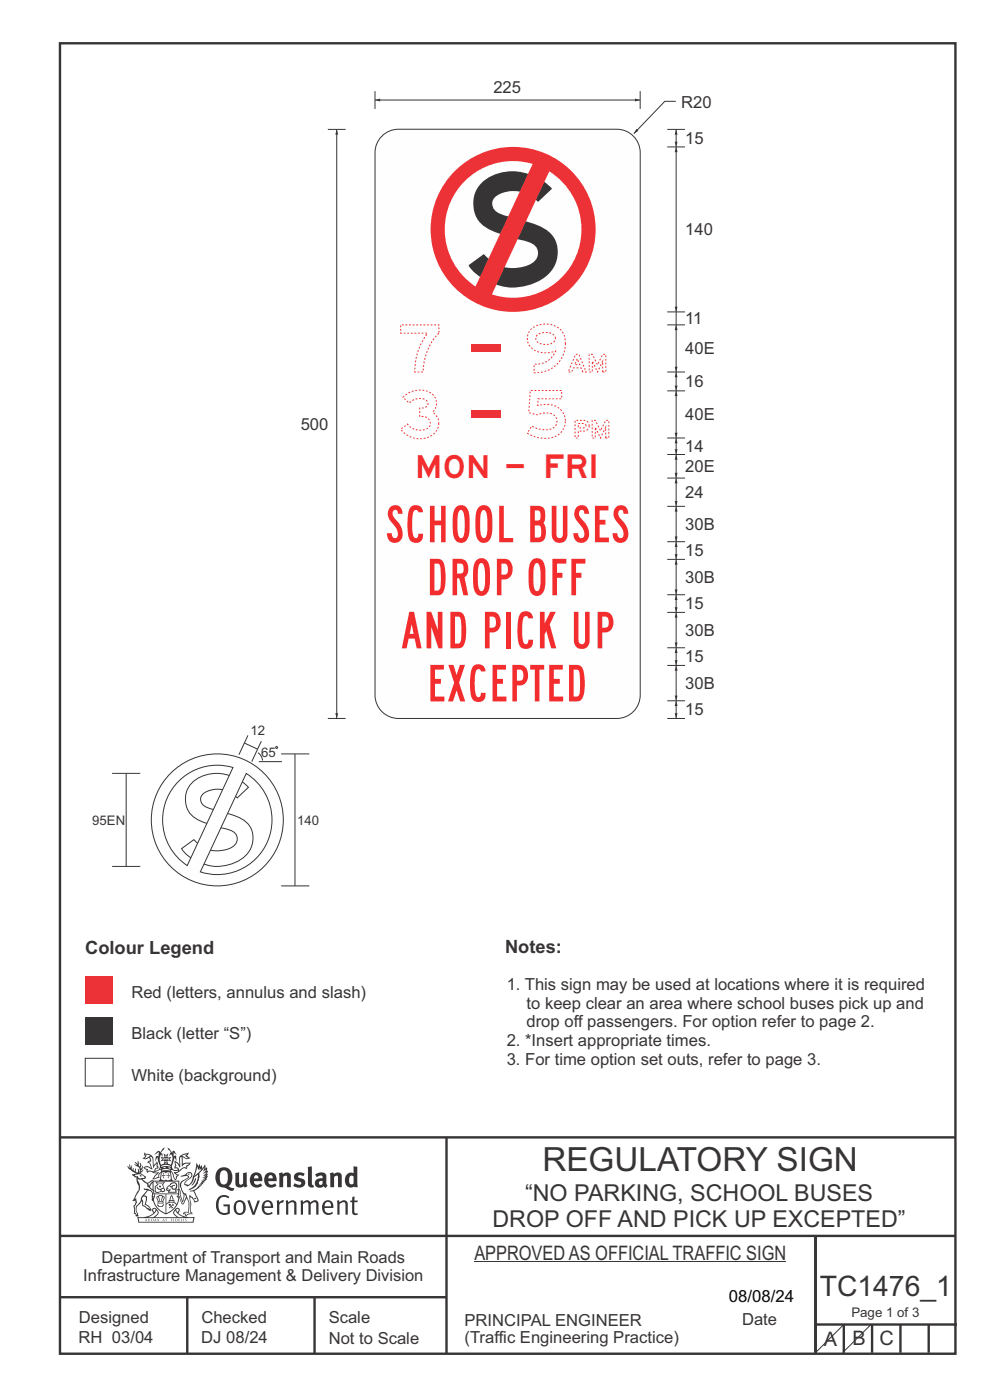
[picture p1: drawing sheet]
<svg xmlns="http://www.w3.org/2000/svg" width="210mm" height="297mm" viewBox="0 0 210 297" stroke-linecap="round" stroke-linejoin="round" font-family="sans-serif">
<g fill="none" stroke="#373435" stroke-width=".51">
<path d="M12.7 9.2h190v278h-190zM12.7 241.3h190M94.7 241.4v45.8M12.7 275.2h82M12.7 262.2h190.1M39.7 275.2v12M66.7 275.2v12M173 262.1v24.9M173 281h30M179 281v6M185 281v6M191 281v6"/>
<path d="M197 281v6"/>
</g>
<path d="M18.1 207h5.9v5.9h-5.9z" fill-rule="evenodd" fill="#ed3237"/>
<path d="M18.1 215.8h5.9v5.8h-5.9z" fill-rule="evenodd" fill="#373435"/>
<path d="M59.6 159.9h6M62.6 159.9v28M26.8 164.1v19.7M59.6 187.9h6M18.1 224.5h5.9v5.9h-5.9zM179 281l-6 6" fill="none" stroke="#373435" stroke-width=".21"/>
<path d="M37.9 165.7a11.6 11.6 0 0 1 11.5-2.9l-9.7 20.8a11.6 11.6 0 0 1-1.8-17.9zM52.2 164.1a11.6 11.6 0 0 1 4.4 14.7 11.6 11.6 0 0 1-14.1 6.2zM32.1 173.9a14 14 0 0 0 28 0 14 14 0 0 0-28 0z" fill-rule="evenodd" fill="#fefefe" stroke="#373435" stroke-width=".21"/>
<g fill="none" stroke="#373435" stroke-width=".21">
<path d="M51.8 157.6l2.8 1.3M52.6 156l-1.9 4.1M54.7 159.7l.8 .9 .2 .7M55.4 157.2l-2 4.4M23.8 164.1h5.9M54.9 161.6h4.9M23.8 183.8h5.9M184.8 281l-6 6"/>
<circle cx="58.7" cy="158.6" r=".2"/>
</g>
<g fill="#373435">
<path d="M47 248.4a2.55 2.55 0 0 0 0 2.7l.3 .2a.81 .81 0 0 0 1-1v-.5a1.04 1.04 0 0 0-1.1-1.5zM46.3 248.1a1.82 1.82 0 0 1 2.1-.2 1.82 1.82 0 0 1 .9 1.8 2.29 2.29 0 0 1-.8 2l.7 .3h.5l-.2 .6a2.87 2.87 0 0 1-2-.7 2.12 2.12 0 0 1-1.7-3.1z" fill-rule="evenodd"/>
<path d="M49.9 248.9l.8-.2v2a.46 .46 0 0 0 .3 .6 .46 .46 0 0 0 .6-.3v-2.1l.7-.2v2.4l.2 .5-.5 .3-.3-.3a1.02 1.02 0 0 1-1.2 .3 1.02 1.02 0 0 1-.6-1.1z" fill-rule="evenodd"/>
<path d="M54 249.5l-.1 .5h.9a.49 .49 0 0 0-.2-.6 .49 .49 0 0 0-.6 .1zM53.4 249.1a1.34 1.34 0 0 1 1.6-.2 1.34 1.34 0 0 1 .6 1.5v.2h-1.7a.77 .77 0 0 0 .5 .8 .77 .77 0 0 0 .9-.4l.3 .5a1.59 1.59 0 0 1-2 .2 1.59 1.59 0 0 1-.5-2.1z" fill-rule="evenodd"/>
<path d="M57 249.5l-.1 .5h1a.49 .49 0 0 0-.2-.6 .49 .49 0 0 0-.7 .1zM56.4 249.1a1.34 1.34 0 0 1 1.6-.2 1.34 1.34 0 0 1 .7 1.5v.2h-1.8a.77 .77 0 0 0 .5 .8 .77 .77 0 0 0 .9-.4l.4 .5a1.59 1.59 0 0 1-2.1 .2 1.59 1.59 0 0 1-.5-2.1z" fill-rule="evenodd"/>
<path d="M59.2 248.9l.7-.2 .1 .4a.95 .95 0 0 1 1-.3 .95 .95 0 0 1 .7 .8v2.3h-.8v-2.3a.46 .46 0 0 0-.8 .1v2.2h-.8z" fill-rule="evenodd"/>
<path d="M62.6 249.1a1.75 1.75 0 0 1 2-.1l-.2 .5-.6-.2a.43 .43 0 0 0-.6 .3l.4 .3a1.04 1.04 0 0 1 1.2 1.1 1.04 1.04 0 0 1-1.4 1l-1.2-.4 .3-.6 1 .4 .4-.4a.88 .88 0 0 0-1-.5l-.4-.2-.1-.4z" fill-rule="evenodd"/>
<path d="M65.3 247.6l.8-.2 .1 3.8 .3 .2 .1 .4a.88 .88 0 0 1-1 0 .88 .88 0 0 1-.3-1z" fill-rule="evenodd"/>
<path d="M67.8 250.6a.43 .43 0 0 0-.1 .7 .43 .43 0 0 0 .7-.1v-.7zM66.8 249.1a1.7 1.7 0 0 1 2.4 .1v1.9l.3 .4-.4 .5-.5-.4a1.03 1.03 0 0 1-1.7-.1 1.03 1.03 0 0 1 .8-1.5h.7v-.4a.8 .8 0 0 0-1.2 .1z" fill-rule="evenodd"/>
<path d="M70 248.9l.7-.2 .1 .4a.95 .95 0 0 1 1-.3 .95 .95 0 0 1 .7 .8v2.3h-.8v-2.3a.46 .46 0 0 0-.8 .1v2.2h-.8z" fill-rule="evenodd"/>
<path d="M74.3 249.5a1.48 1.48 0 0 0 0 1.7h.5l.2-.1v-1.5l-.3-.2zM75 247.4l.8 .1 .1 4.4h-.7l-.1-.2a1.26 1.26 0 0 1-1.4 0 1.26 1.26 0 0 1-.5-1.3 1.29 1.29 0 0 1 .4-1.4 1.29 1.29 0 0 1 1.4-.1z" fill-rule="evenodd"/>
<path d="M46.4 253.9a1.72 1.72 0 0 1 2.3 0l-.3 .3a1.24 1.24 0 0 0-1.4-.2 1.24 1.24 0 0 0-.6 1.4 1.49 1.49 0 0 0 1.2 1.9l.7-.1v-1.3h-.8l-.1-.4h1.3v1.9a1.93 1.93 0 0 1-2.2 0 1.93 1.93 0 0 1-.7-2.2l.2-.8z" fill-rule="evenodd"/>
<path d="M50.4 255.1a1.65 1.65 0 0 0 .2 2.2 .99 .99 0 0 0 1-1.4 .78 .78 0 0 0-.4-.8 .78 .78 0 0 0-.8 0zM50 254.9a1.33 1.33 0 0 1 1.6-.1 1.33 1.33 0 0 1 .5 1.4 1.31 1.31 0 0 1-1.3 1.6 1.31 1.31 0 0 1-1.2-1.6v-.6z" fill-rule="evenodd"/>
<path d="M52.5 254.7l.4-.1 .9 2.6 .8-2.5h.5l-1.1 3h-.5z" fill-rule="evenodd"/>
<path d="M56.3 255.2l-.2 .7h1.3a.7 .7 0 0 0-.3-.8 .7 .7 0 0 0-.8 .1zM55.9 255a1.22 1.22 0 0 1 1.5-.2 1.22 1.22 0 0 1 .5 1.5h-1.8a.93 .93 0 0 0 .5 1 .93 .93 0 0 0 1.1-.2l.2 .3a1.43 1.43 0 0 1-1.8 .1 1.43 1.43 0 0 1-.6-1.7z" fill-rule="evenodd"/>
<path d="M58.7 254.7l.4-.1 .1 .5 .4-.4 .6-.1-.2 .5a.66 .66 0 0 0-.8 .7v1.9h-.4z" fill-rule="evenodd"/>
<path d="M60.6 254.7l.4-.1 .1 .5a.94 .94 0 0 1 1-.5 .94 .94 0 0 1 .8 .8v2.3h-.5l-.1-2.5a.81 .81 0 0 0-1.2 .3v2.2h-.4z" fill-rule="evenodd"/>
<path d="M63.7 254.7l.5-.1 .1 .5 .4-.3a.78 .78 0 0 1 1.1 .3 .9 .9 0 0 1 1-.5 .9 .9 0 0 1 .8 .8v2.3h-.5l-.1-2.5a.67 .67 0 0 0-1.1 .3v2.2h-.5v-2.4l-.4-.3-.7 .4v2.3h-.5z" fill-rule="evenodd"/>
<path d="M69 255.2l-.1 .7h1.3a.7 .7 0 0 0-.3-.8 .7 .7 0 0 0-.9 .1zM68.7 255a1.22 1.22 0 0 1 1.5-.2 1.22 1.22 0 0 1 .5 1.5h-1.8a.93 .93 0 0 0 .4 1 .93 .93 0 0 0 1.2-.2l.1 .3a1.44 1.44 0 0 1-1.7 .1 1.44 1.44 0 0 1-.6-1.7z" fill-rule="evenodd"/>
<path d="M71.4 254.7l.5-.1 .1 .5a.94 .94 0 0 1 1-.5 .94 .94 0 0 1 .8 .8v2.3h-.5l-.1-2.5a.81 .81 0 0 0-1.2 .3v2.2h-.4z" fill-rule="evenodd"/>
<path d="M74.7 253.9l.5-.1v.9h.7l-.1 .3h-.6v2.2l.1 .2h.5l.1 .3a.75 .75 0 0 1-1.2-.6v-2.1h-.4v-.3h.4z" fill-rule="evenodd"/>
<path d="M30.8 244.9l1.1 .3-.9 .5h-.4l.6-.5zM31.8 245.4h.2a2.44 2.44 0 0 1 .4 1.9l.1 .5 .7-1-.1 .6 .3 .3a.57 .57 0 0 0-.6 .7l-1-.1-.5 .2 .2-.5-.8-.3 .7-.1 .9 .5 .1-.1-.6-1.3-.2-.2h.5zM30.7 244.4l-.1 .5 .2 .4-.6 .4a1.04 1.04 0 0 0 1.4-.1l.2 .6-.3 .1-.2 .4a.94 .94 0 0 1 .8 1.1l-.2-.1a1.16 1.16 0 0 0-1.5-.1l.3 .4 .4 .2 .1 .5 .2 .1 .1-.2a.94 .94 0 0 1 1.1 .2l.8 .1-1.2 1.2a1.13 1.13 0 0 0 1.2-.2l.4-.1-.1-.4 .5-.8a.83 .83 0 0 0-.6 1.1l-.3-.1-.7 .4 1.1-1.4-.5 .1-.5-.1 1.3-.5-.1-.1-.9 .4v-.3l.2-.2 .3 .1 .1-.3-.2-.4v-.6l-.1-.4-.7 1v-.7a1.42 1.42 0 0 0-1.6-1.8z" fill-rule="evenodd"/>
<path d="M38.5 245.2l.5-.2 .7-.1-.6 .3 .8 .5h-.3zM38.3 245.5l.2-.1 .1 2a1.69 1.69 0 0 1 1.6-.6l-.8 .5 .1 .5a1.1 1.1 0 0 0-1.5 .6l-.1-.5-.2-.2h-.5l.3-.4-.3-.7a1.42 1.42 0 0 1 .8 1.1l.2-.1zM37.1 246.2l.1 1-.2 .3 .1 .4h.5l.1 .2a.96 .96 0 0 1-1.1-.1l-.1 .1a1.06 1.06 0 0 0 1.3 .2v.1a.72 .72 0 0 1-1 .2l.3 .5 .6 .2-.4 .2-.1 .6-.2-.3-.4-1.1-.4-.4 .4 .9a1.54 1.54 0 0 0 .7 1.2l.2-.3a.58 .58 0 0 1 .4-.8l.2-.1h-.3l-.5-.3 .9-.5a.93 .93 0 0 1 1.2-.5v.2l.2-.2 .1-.5a.99 .99 0 0 0 .7-.8l-1.3 .1-.3 .2-.1-1.4 .9 .4 .9-.3h-.4l-.5-.4 .4-.7-.6 .2a1.46 1.46 0 0 0-1.4 2.1v.4l-.2-.4z" fill-rule="evenodd"/>
<path d="M35.6 248.9l.2 .1-.1 .3 .4 .1h-.4v.6l-.1-.6h-.3l.3-.1z" fill-rule="evenodd"/>
<path d="M34.6 248.9l.2 .1v.3l.3 .1h-.3l-.1 .6v-.6h-.4l.4-.1z" fill-rule="evenodd"/>
<path d="M34.3 248.8a.57 .57 0 0 1 .9 .2 .57 .57 0 0 1 .9-.2l.2 1.4h-.2a.57 .57 0 0 1-.9 0 .69 .69 0 0 1-1.1 0zM34.2 248.1l-.3 2.1-.2 .4h3l-.2-.4-.3-2.1h-.2v.2l-.8-.1-.8 .1v-.2z" fill-rule="evenodd"/>
<path d="M34.2 252.4a.3 .3 0 0 0 .6 0 .3 .3 0 0 0-.6 0zM33.3 250.9l.3 .3-.3 .4a.79 .79 0 0 0 0 1.3l.8-.2-.1-.3a.55 .55 0 0 1-.7-.6l.1-.1 .2 .3 .3 .2 .8-.2-.4-.7 .4-.4-.7 .2zM33 250.7l1.1 .2 .9-.2-.4 .6 .4 1.2a.56 .56 0 0 1-.8 .3l-.2 .1a.73 .73 0 0 1-.9 .1 .73 .73 0 0 1-.3-1v-.4l.6-.4z" fill-rule="evenodd"/>
<path d="M35.6 251.8l.7-.4a.58 .58 0 0 1 1-.1 .58 .58 0 0 1-.4 .9l-.3-.3a.43 .43 0 0 1 .6-.4 .57 .57 0 0 0-.8 .2l-.2-.1-.3 .1 .4 .2a.55 .55 0 0 0 .9 .4v.5h-1.3l.3-.4-.1-.1-.6 .1 .2-.3-.2-.1zM35.4 251.8l-.1 .2a.39 .39 0 0 0 .2 .6h.3l-.2 .4h1.9l-.1-.8a.86 .86 0 0 0-.1-1.3 .86 .86 0 0 0-1.3 .4z" fill-rule="evenodd"/>
<path d="M36 254.8h.8v.2h-.8zM36.4 253.8l.2 .8h-.4zM36.4 253.5l-.3 .5-.1 .6h-.2v.4l-.7 .4 .2 .1a1.48 1.48 0 0 1 2.1 .2l.2-.1-.6-.5v-.5h-.2l-.1-.6z" fill-rule="evenodd"/>
<path d="M35.8 255.4l.4 .1 .1 .3 .3-.2-.2-.2a.38 .38 0 0 1 .5 .5l-.2-.2-.3 .2 .3 .2-.3 .3-.1-.4-.4 .4-.1-.2 .4-.3-.1-.1-.2 .1z" fill-rule="evenodd"/>
<path d="M34.5 254h.2v.2l-.2 .6h-.2zM33.6 255.3h.9v.2a.55 .55 0 0 1-.8 .4v-.2l-.2-.1zM33.4 254h.2l.2 .8h-.2zM33.6 255l.8-.1 .1 .2h-.8zM33.8 253.7h.5l-.2 1.1h-.1zM33.3 253.8l-.1 .3 .3 1.1a.48 .48 0 0 0-.1 .6 .48 .48 0 0 0 .5 .2h.5a.49 .49 0 0 0 .2-.8l.3-1.1-.1-.3a1.42 1.42 0 0 0-1.5 0z" fill-rule="evenodd"/>
<path d="M33.7 251.5l.4 .1 .1 .3h-.3z" fill-rule="evenodd"/>
<path d="M41.3 250.1l.3-.2-.2 .8-.6 .8h-.2l.5-.7z" fill-rule="evenodd"/>
<path d="M39.7 249l.3-.2 .5 .2a.88 .88 0 0 1-.6 1.1 1.22 1.22 0 0 0-.8 1.3l.5 .2a.72 .72 0 0 0 .9-.4l.5-.8 .2-.6 .8-.6v.2a2.85 2.85 0 0 1-2 2.9l.1 .1a2.13 2.13 0 0 0 1.9-1.5v-.3a2.01 2.01 0 0 0 .3-1.7l1.1-1.3-.4 1 .7-.5-.7 1 .8-.4-.8 .8 .7-.2-.9 .6 .8-.1-.8 .4h.7l-.8 .3 .3 .2h-.4l.2 .3h-.4l.2 .3h-.4l.1 .2h-.1a2.16 2.16 0 0 1-2 1.1l.1 .2 .4-.1a.76 .76 0 0 1 .7 .8l.5 1.2-.6 .2a1.45 1.45 0 0 0-1.1-1.3l.2 1.8-.1 1.8 .4 .3a1.07 1.07 0 0 0-1.2 .4v-.3l-.5-.2a.87 .87 0 0 1 1.1-.1v-.7a4.4 4.4 0 0 0-.6-3.1l-.1-.3h-.2a2.16 2.16 0 0 1-.7-2.2l.3-.4 1.2-.7a.55 .55 0 0 0-.4-.8zM37.8 252.4a.76 .76 0 0 1 .3 1.1l.6 1.6 .4-1.7 .2 .1a.61 .61 0 0 1-.1 .9l-.3 .8-.2 .1-.7-1.6-.3 .1a1.18 1.18 0 0 0 .1-1.4zM41.8 247.5l.2 .7 .3-.5v.6l.4-.5a1.9 1.9 0 0 1-1.2 1.4l-.3 .3zM38.2 249.6l1.4-.2 .2 .2v.3l-.5 .2a1.26 1.26 0 0 0-.9 1.9l.2 .7a1.84 1.84 0 0 1 .1 2.1l-.4-1.4a.96 .96 0 0 0-.4-1.2l-.4 .2a.78 .78 0 0 1 0 1.3l.1 .3h.4l.4 1.1a.38 .38 0 0 0 .2 .4 .38 .38 0 0 0 .4-.1l.6-1.2a2.94 2.94 0 0 1 .4 2.5l-.1 .4h-.8l-.3 .4v.2l.4-.1 .1 .4 .2 .1a1.02 1.02 0 0 1 1.3-.5v-.4l-.3-.1 .1-1.8-.3-1.3h.1a1.14 1.14 0 0 1 .8 1 .63 .63 0 0 0 .8-.2 .63 .63 0 0 0-.2-.9l-.6-1.2 .9-.6 .2-.4h.3l-.1-.2h.4l-.1-.3h.3l-.1-.3 .5-.1-.2-.2 .6-.4v-.2h-.2l.4-.5h-.3l.3-.5-.4 .1 .4-.5v-.3l-.3 .2 .2-.7-.1-.2-.4 .3v-.8l-.6 .8-.2-.8-.2 .5-.3-.7-.1 .6-.5-.8-.1 1.4-.6 1.8a1.81 1.81 0 0 1-1 1.5l-.6-.2a1.75 1.75 0 0 1 1.1-1.2 .75 .75 0 0 0 .1-1.3 .75 .75 0 0 0-1.2 .4z" fill-rule="evenodd"/>
<path d="M41.2 254.1h.3l.2 .2-.4 .1z" fill-rule="evenodd"/>
<path d="M29.4 258.4h11.6l-.1 .8h-11.4zM31.3 258.2l.5-.1a2.48 2.48 0 0 0 1.4-1.3l.3 .5-.5 .6-.5 .3zM32.5 256.6l.3-.2 .2 .1-.3 .7zM37.2 256.8a2.65 2.65 0 0 0 1.8 1.4h-1.1l-.5-.3-.5-.6zM37.4 256.5l.2-.1 .3 .2-.3 .6zM29.2 258.2l.1 1.2h11.8l.2-1.1-.2-.1a4.1 4.1 0 0 1-3.3-.9l.3-.4-.1-.6a1.06 1.06 0 0 0-1.3 1l.2 .4 .6 .5h-4.7l.3-.1a.84 .84 0 0 0 .6-.8 .84 .84 0 0 0-.5-.8l-.3-.2h-.5l-.1 .6 .3 .4a4.2 4.2 0 0 1-3.4 .9z" fill-rule="evenodd"/>
<path d="M31 258.7l.1 .2h-.2zM31 258.5l-.3 .6 .4-.2 .2 .2z" fill-rule="evenodd"/>
<path d="M31.3 258.6h.3v.4a.25 .25 0 0 0 .2-.1 .25 .25 0 0 0-.1-.3h.1a.29 .29 0 0 1 0 .4 .29 .29 0 0 1-.4 0 .29 .29 0 0 1 0-.4z" fill-rule="evenodd"/>
<path d="M32.2 258.6a.22 .22 0 0 1 .3 .2 .22 .22 0 0 1-.3 .2zM32 258.6l.1 .4a.33 .33 0 0 0 .4 0 .33 .33 0 0 0 0-.4 .33 .33 0 0 0-.5 0z" fill-rule="evenodd"/>
<path d="M32.9 258.7l.1 .2h-.2zM32.9 258.5l-.2 .6 .3-.2 .2 .2z" fill-rule="evenodd"/>
<path d="M33.3 258.6h.2l.1 .1 .2-.1-.2 .2 .2 .3-.3-.3-.1 .3h-.1l.2-.3z" fill-rule="evenodd"/>
<path d="M34.7 258.7l.1 .2h-.2zM34.7 258.5l-.3 .6 .4-.2 .2 .2z" fill-rule="evenodd"/>
<path d="M35 258.5h.5l-.2 .1v.5h-.2l.1-.5z" fill-rule="evenodd"/>
<path d="M36.2 258.6l.3-.1-.1 .1v.2h.1h-.1v.3h-.2z" fill-rule="evenodd"/>
<path d="M36.7 258.6h.2v.5h-.2z" fill-rule="evenodd"/>
<path d="M37.3 258.6a.22 .22 0 0 1 .3 .2 .22 .22 0 0 1-.3 .2zM37.1 258.6v.4a.33 .33 0 0 0 .5 0 .33 .33 0 0 0 0-.4 .33 .33 0 0 0-.5 0z" fill-rule="evenodd"/>
<path d="M37.8 258.6l.4-.1-.2 .1v.2h.1h-.1v.2l.2 .1h-.4z" fill-rule="evenodd"/>
<path d="M38.4 258.6h.2l-.1 .4 .2 .1h-.3z" fill-rule="evenodd"/>
<path d="M38.9 258.6h.2v.5h-.2z" fill-rule="evenodd"/>
<path d="M39.3 258.6h.2h-.1l.2 .3-.2 .2-.1-.1v-.1l.2 .1z" fill-rule="evenodd"/>
<path d="M34.2 247.4a1.51 1.51 0 0 1 2 .2 2.67 2.67 0 0 0-2.1 0zM35.7 247.6l.4 .1 .1 .3-.4-.1zM34.6 247.6h.5l.1 .2h-.4zM34 247.8l.3 .2h-.3zM34.9 246.9l.3-.2 .3 .2zM34.9 245.6l.2 .1v.3h-.2zM35 245.1l.2 .2 .2-.2-.1 .3h-.2zM35.1 246.3h.2l.1 .4-.2-.2-.2 .2zM35.3 245.7l.2-.1v.4h-.2zM34.4 245.7h.3l.1 .3-.4 .1 .2-.2zM35.7 245.7h.3l-.2 .2 .2 .2-.4-.1zM32.7 244.9l1-.5-.1 1-.2-.2-.3 .2-.3 1.1 .5-1 .3 .9a1.84 1.84 0 0 1 .2 1.7l.4 .1a2.48 2.48 0 0 1 2.2 0l.2-.2-.2-.7 .7-1.8 .4 .7-.2-1-.2-.1-.2 .3v-.9l.6 .4-.6-.8-.3 .1-.1 .4-.5-.9-.5-.3 .2 .5 .6 .5-.5 .8 .4-.4a2.06 2.06 0 0 1 0 2.3l-.5-.2-.2-.6 .1-.1 .8 .2-.4-.5 .4-.5-.7 .2-.2-.2 .2-.7-.5 .4-.5-.4 .2 .7-.2 .2-.7-.2 .4 .5-.4 .5 .8-.2 .1 .1-.2 .6-.5 .2a2.02 2.02 0 0 1 0-2.2l.3 .5-.1-.7-.3-.1 .8-1.2-.4 .3-.5 .8-.2-.3a.8 .8 0 0 0-.8 .5z" fill-rule="evenodd"/>
<path d="M29.2 250.1l.3 .1a.61 .61 0 0 1 .8 .4l.3 .2a.8 .8 0 0 1 .6 1l.4 .1 .5 .5a1 1 0 0 1 .5 1.1l-.1 .7v-.5h-.1a.96 .96 0 0 0-.8-1.3l-.2-.2h-.7l-.1-.1-.1 .1 .1 .3h.6l-1.2 1.3-.2 1-.4 .6a1.33 1.33 0 0 0-.5 1.8l.2 .5a1.26 1.26 0 0 1-.5-1.5l-.1-.3a1.56 1.56 0 0 0 .4-1.7l-.3 .2 .2-.5a3.2 3.2 0 0 0 .7-3zM30.4 253.9h.4a2.06 2.06 0 0 1-.1 1.6l.7 .5 .4 .4-.6-.1-.8-.6-.1-.9a.51 .51 0 0 1 .1-.9zM28.6 249.3a1.52 1.52 0 0 1 2.1 .5l-1.1 .2-.2-.1-.1-.4h-.5zM27.5 247v.8l-.3-.4h-.1a3.1 3.1 0 0 0 1.9 1.6l-1 .1 .5 .6 .5 .1 .1 1.1a1.84 1.84 0 0 1-.3 2.5l-.4 .9-.3 .4 .2 .1 .4-.1 .1 .4-.2 .5-.3 .2 .1 1.7h.2l.3 .5 .1 .1 .4-.1-.1-.5a1.3 1.3 0 0 1-.1-1.7l.9-1 .1 1.1 .6 .2 .5 .5 .1-.1 .2 .3h.5a1.85 1.85 0 0 0-1.2-1.4l.1-.3a1.39 1.39 0 0 0 0-1.4l-.5-.1 .5-.5a.66 .66 0 0 1 .9-.4 .66 .66 0 0 1 .3 .9l-.1 .4 .2-.1v.2l-.1 .3 .2 .5 .1-.3a2.24 2.24 0 0 0 .1-2.2 .73 .73 0 0 1-.7-.7 .73 .73 0 0 1 .6-.7v-.2a.94 .94 0 0 0-.9 .8 .48 .48 0 0 1-.1-.6 .48 .48 0 0 1 .5-.2l.5-.3a.51 .51 0 0 0-.8 .2l-.5 .2-1-.8h.6l.2-.5-1.2-.7 .5-.5v-.3l-.5 .4 .1-.2a.69 .69 0 0 0 .2-1v.4l-.2 .3v-1.1l-.3-.2 .1 .6-.1 .2-.4-1.3v.7l-.6-.4 .5 .7-.6-.2 .3 .3a1 1 0 0 1 .7 1.4l-.2-.8v.9l-.5-.2v-.8l-.2 .7-.2-.1-.1-.6-.2 .4-.2-.2 .1-.7-.2 .5z" fill-rule="evenodd"/>
<path d="M29.6 249.4l.2-.1 .3 .2z" fill-rule="evenodd"/>
<path d="M32.4 250.5h5.6v2l-.2-.1v-1.7h-5.2v2.5h5.2v-.8l.1 .2-.1 1.1v-.3h-2.5v4a4.1 4.1 0 0 0 2.6-3.6l.1-.1a4 4 0 0 1-2.8 3.9 4.2 4.2 0 0 1-2.8-4.7l.1 1.2 .1-.1a3.8 3.8 0 0 0 2.5 3.4v-4h-2.5l-.2-.9z" fill-rule="evenodd"/>
<circle cx="40" cy="249.1" r=".17"/>
</g>
<path d="M143.4 137.4v3.8M100.6 267.7h66.2" fill="none" stroke="#373435" stroke-width=".21"/>
<g fill="#373435">
<path d="M143.4 137.4l.3 1.1h-.6z"/>
<path d="M143.1 140.1h.6l-.3 1.1z"/>
</g>
<path d="M143.4 129.9v7.5" fill="none" stroke="#373435" stroke-width=".21"/>
<g fill="#373435">
<path d="M143.4 129.9l.3 1.1h-.6z"/>
<path d="M143.1 136.3h.6l-.3 1.1z"/>
</g>
<path d="M143.4 96.4v5" fill="none" stroke="#373435" stroke-width=".21"/>
<g fill="#373435">
<path d="M143.4 96.4l.3 1.1h-.6z"/>
<path d="M143.1 100.3h.6l-.3 1.1z"/>
</g>
<path d="M143.4 82.9v10" fill="none" stroke="#373435" stroke-width=".21"/>
<g fill="#373435">
<path d="M143.4 82.9l.3 1.1h-.6z"/>
<path d="M143.1 91.8h.6l-.3 1.1z"/>
</g>
<path d="M143.4 31.2v35" fill="none" stroke="#373435" stroke-width=".21"/>
<g fill="#373435">
<path d="M143.4 31.2l.3 1.1h-.6z"/>
<path d="M143.1 65.1h.6l-.3 1.1z"/>
</g>
<path d="M79.5 21.2h56.3" fill="none" stroke="#373435" stroke-width=".21"/>
<g fill="#373435">
<path d="M79.5 21.2l1.2-.3v.6z"/>
<path d="M134.7 20.9l1.1 .3-1.1 .3z"/>
</g>
<path d="M143.4 78.9v4" fill="none" stroke="#373435" stroke-width=".21"/>
<g fill="#373435">
<path d="M143.4 78.9l.3 1.1h-.6z"/>
<path d="M143.1 81.8h.6l-.3 1.1z"/>
</g>
<path d="M143.4 27.5v3.7" fill="none" stroke="#373435" stroke-width=".21"/>
<g fill="#373435">
<path d="M143.4 27.5l.3 1.1h-.6z"/>
<path d="M143.1 30.1h.6l-.3 1.1z"/>
</g>
<path d="M135.8 19.3v3.8M141.5 31.2h3.8M141.5 27.5h3.8M143.4 21.5h-2.4l-6.6 6.9M141.5 66.2h3.8M141.5 96.4h3.8M141.5 92.9h3.8M141.5 82.9h3.8M141.5 137.4h3.8M141.5 129.9h3.8M141.5 126.2h3.8" fill="none" stroke="#373435" stroke-width=".21"/>
<path d="M135 27.3l.4 .5-1 .6z" fill="#373435"/>
<path d="M143.4 101.4v6" fill="none" stroke="#373435" stroke-width=".21"/>
<g fill="#373435">
<path d="M143.4 101.4l.3 1.1h-.6z"/>
<path d="M143.1 106.3h.6l-.3 1.1z"/>
</g>
<path d="M143.4 92.9v3.5M141.5 107.4h3.8M141.5 101.4h3.8" fill="none" stroke="#373435" stroke-width=".21"/>
<g fill="#373435">
<path d="M143.4 92.9l.3 1.1h-.6z"/>
<path d="M143.1 95.3h.6l-.3 1.1z"/>
</g>
<path d="M143.4 68.9v10" fill="none" stroke="#373435" stroke-width=".21"/>
<g fill="#373435">
<path d="M143.4 68.9l.3 1.1h-.6z"/>
<path d="M143.1 77.8h.6l-.3 1.1z"/>
</g>
<path d="M141.5 78.9h3.8M141.5 68.9h3.8M143.4 66.2v2.7M143.4 126.2v3.7" fill="none" stroke="#373435" stroke-width=".21"/>
<g fill="#373435">
<path d="M143.4 126.2l.3 1.1h-.6z"/>
<path d="M143.1 128.8h.6l-.3 1.1z"/>
</g>
<path d="M81.3 28.6a4.9 4.9 0 0 1 3.2-1.2h46.4a5 5 0 0 1 4.9 5v115.1a5 5 0 0 1-4.9 4.9h-46.4a5 5 0 0 1-4.9-4.9v-115.1a4.9 4.9 0 0 1 1.7-3.8z" fill-rule="evenodd" fill="#fefefe" stroke="#373435" stroke-width=".21"/>
<g fill="#ed3237">
<path d="M100 73.1h6.3v1.7h-6.3z" fill-rule="evenodd"/>
<path d="M100 87.1h6.3v1.7h-6.3z" fill-rule="evenodd"/>
</g>
<path d="M143.4 118.7v7.5" fill="none" stroke="#373435" stroke-width=".21"/>
<g fill="#373435">
<path d="M143.4 118.7l.3 1.1h-.6z"/>
<path d="M143.1 125.1h.6l-.3 1.1z"/>
</g>
<path d="M141.5 118.7h3.8M141.5 114.9h3.8M143.4 114.9v3.8" fill="none" stroke="#373435" stroke-width=".21"/>
<g fill="#373435">
<path d="M143.4 114.9l.3 1.1h-.6z"/>
<path d="M143.1 117.6h.6l-.3 1.1z"/>
</g>
<path d="M143.4 107.4v7.5" fill="none" stroke="#373435" stroke-width=".21"/>
<g fill="#373435">
<path d="M143.4 107.4l.3 1.1h-.6z"/>
<path d="M143.1 113.8h.6l-.3 1.1z"/>
</g>
<path d="M141.5 141.2h3.8M143.4 148.7v3.7" fill="none" stroke="#373435" stroke-width=".21"/>
<g fill="#373435">
<path d="M143.4 148.7l.3 1.1h-.6z"/>
<path d="M143.1 151.3h.6l-.3 1.1z"/>
</g>
<path d="M143.4 141.2v7.5" fill="none" stroke="#373435" stroke-width=".21"/>
<g fill="#373435">
<path d="M143.4 141.2l.3 1.1h-.6z"/>
<path d="M143.1 147.6h.6l-.3 1.1z"/>
</g>
<path d="M141.5 152.4h3.8M141.5 148.7h3.8" fill="none" stroke="#373435" stroke-width=".21"/>
<path d="M98.6 38.4a14.5 14.5 0 0 1 14.4-3.6l-12.1 26a14.5 14.5 0 0 1-2.3-22.4zM116.5 36.4a14.5 14.5 0 0 1 5.5 18.4 14.5 14.5 0 0 1-17.7 7.7zM91.3 48.7a17.5 17.5 0 0 0 35 0 17.5 17.5 0 0 0-35 0z" fill-rule="evenodd" fill="#ed3237"/>
<path d="M79.5 19.3v3.8M71.4 27.5v124.9" fill="none" stroke="#373435" stroke-width=".21"/>
<g fill="#373435">
<path d="M71.4 27.5l.3 1.1h-.6z"/>
<path d="M71.1 151.3h.6l-.3 1.1z"/>
</g>
<path d="M69.5 27.5h3.8M69.5 152.4h3.8" fill="none" stroke="#373435" stroke-width=".21"/>
<text font-size="23.8" fill="#373435" x="99.4" y="60.6">S</text>
<text font-size="19" fill="#373435" x="38.5" y="183.4">S</text>
<g font-size="13.9" fill="#ed3237">
<text x="84.6" y="78.9">7</text>
<text x="111.2" y="78.9">9</text>
<text x="84.3" y="92.9">3</text>
<text x="111.1" y="92.8">5</text>
</g>
<g font-size="10.8" fill="#f32c2e">
<text x="81.7" y="115">SCHOOL BUSES</text>
<text x="90.3" y="126.3">DROP OFF</text>
<text x="85" y="137.5">AND PICK UP</text>
<text x="90.4" y="148.8">EXCEPTED</text>
</g>
<text font-size="7.1" fill="#373435" x="115.1" y="248.5">REGULATORY SIGN</text>
<text font-size="6.9" fill="#f32c2e" x="115.2" y="101.4">FRI</text>
<text font-size="6.7" fill="#f32c2e" x="88.1" y="101.3">MON</text>
<text font-size="6" fill="#373435" x="173.9" y="275">TC1476_1</text>
<g font-size="5.2" fill="#ed3237">
<text x="120.4" y="78.9">AM</text>
<text x="121.5" y="92.9">PM</text>
</g>
<text font-size="5" fill="#f32c2e" x="107.4" y="100.8">-</text>
<g font-size="4.9" fill="#373435">
<text x="111.4" y="254.8">“NO PARKING, SCHOOL BUSES</text>
<text x="104.5" y="260.3">DROP OFF AND PICK UP EXCEPTED”</text>
</g>
<g font-size="4.2" fill="#373435">
<text x="100.6" y="267.2">APPROVED AS OFFICIAL TRAFFIC SIGN</text>
<text x="174.7" y="285.6">A</text>
<text x="180.8" y="285.4">B</text>
<text x="186.6" y="285.4">C</text>
</g>
<g font-size="3.9" fill="#373435">
<text x="18.1" y="202.4">Colour Legend</text>
<text x="107.1" y="202.2">Notes:</text>
</g>
<text font-size="3.6" x="154.6" y="276.2">08/08/24</text>
<g font-size="3.5" fill="#373435">
<text x="104.7" y="19.8">225</text>
<text x="144.5" y="22.8">R20</text>
<text x="145.4" y="30.5">15</text>
<text x="145.4" y="49.9">140</text>
<text x="145.4" y="68.8">11</text>
<text x="145.4" y="75.2">40E</text>
<text x="145.4" y="82.2">16</text>
<text x="145.4" y="89.2">40E</text>
<text x="63.8" y="91.2">500</text>
<text x="145.4" y="95.9">14</text>
<text x="145.4" y="100.2">20E</text>
<text x="145.4" y="105.7">24</text>
<text x="145.4" y="112.4">30B</text>
<text x="145.4" y="118">15</text>
<text x="145.4" y="123.7">30B</text>
<text x="145.4" y="129.3">15</text>
<text x="145.4" y="134.9">30B</text>
<text x="145.4" y="140.5">15</text>
<text x="145.4" y="146.2">30B</text>
<text x="145.4" y="151.8">15</text>
<text x="27.9" y="211.8">Red (letters, annulus and slash)</text>
<text x="107.5" y="210.1">1. This sign may be used at locations where it is required</text>
<text x="111.7" y="214">to keep clear an area where school buses pick up and</text>
<text x="27.9" y="220.5">Black (letter “S”)</text>
<text x="107.5" y="221.9">2. *Insert appropriate times.</text>
<text x="111.7" y="218">drop off passengers. For option refer to page 2.</text>
<text x="107.5" y="225.9">3. For time option set outs, refer to page 3.</text>
<text x="27.9" y="229.2">White (background)</text>
<text x="21.6" y="267.9">Department of Transport and Main Roads</text>
<text x="17.7" y="271.8">Infrastructure Management &amp; Delivery Division</text>
<text x="16.7" y="280.6">Designed</text>
<text x="42.7" y="280.6">Checked</text>
<text x="69.7" y="280.6">Scale</text>
<text x="98.5" y="281.3">PRINCIPAL ENGINEER</text>
<text x="157.4" y="281.2">Date</text>
<text x="16.7" y="284.8">RH 03/04</text>
<text x="42.7" y="284.8">DJ 08/24</text>
<text x="69.7" y="285.2">Not to Scale</text>
<text x="98.5" y="284.8">(Traffic Engineering Practice)</text>
</g>
<g font-size="2.8" fill="#373435">
<text x="53.1" y="155.9">12</text>
<text x="55.4" y="160.6">65</text>
<text x="19.6" y="174.9">95EN</text>
<text x="63" y="174.9">140</text>
<text x="180.6" y="279.4">Page 1 of 3</text>
</g>
</svg>
